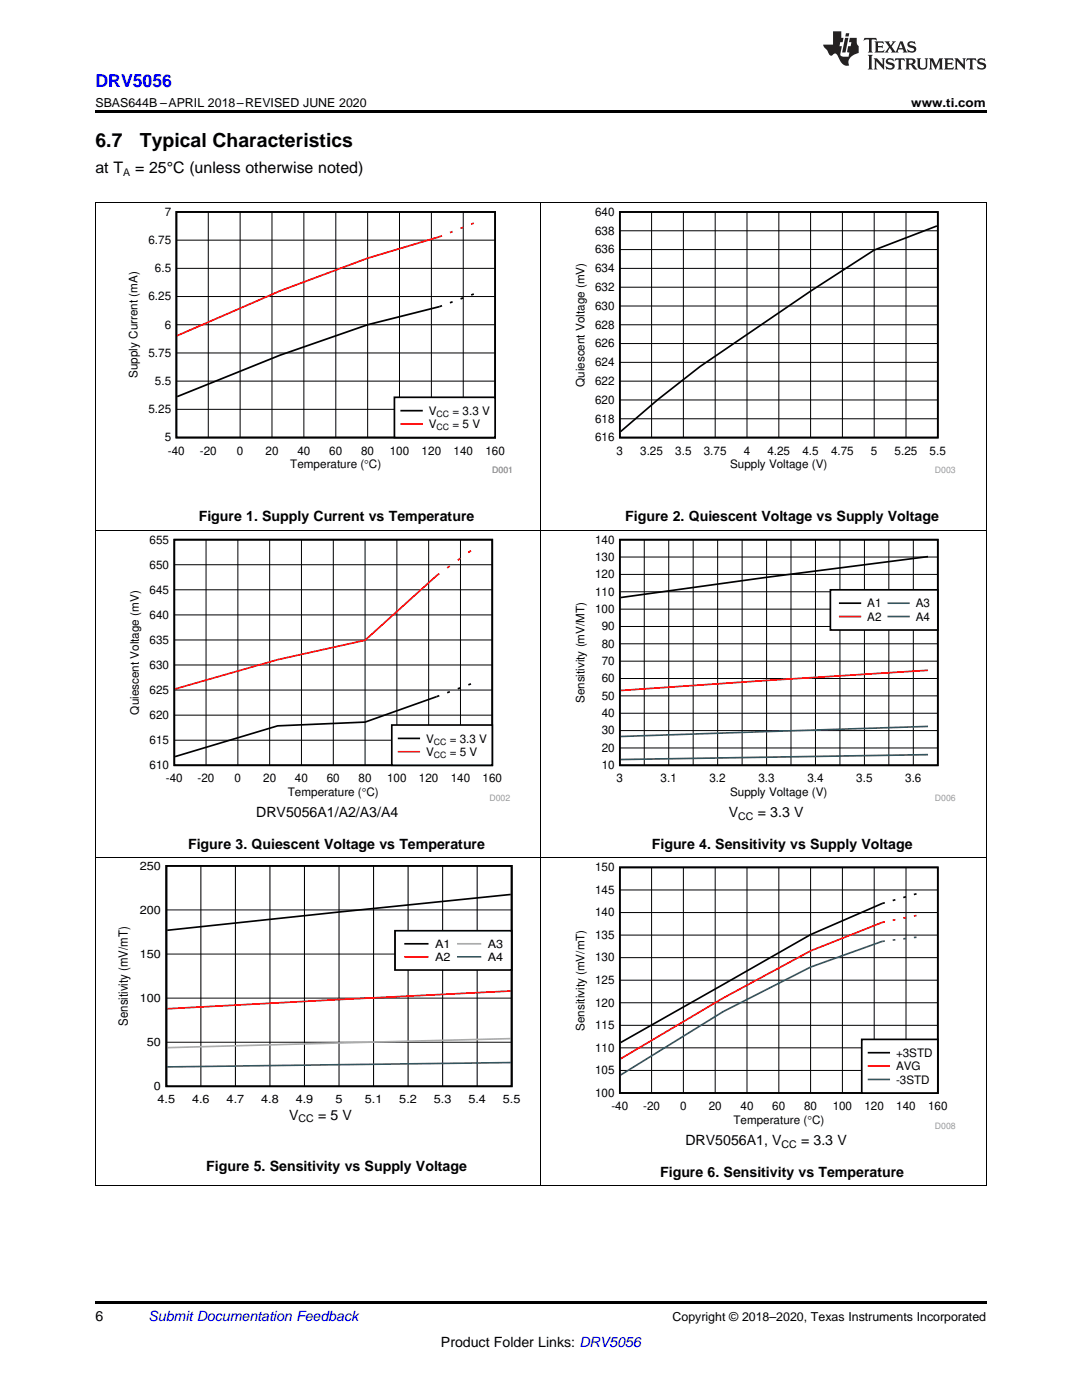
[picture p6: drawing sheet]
<svg xmlns="http://www.w3.org/2000/svg" width="216mm" height="279mm" viewBox="0 0 216 279" stroke-linecap="round" stroke-linejoin="round" font-family="sans-serif">
<path d="M19 236.6h.2zM196.7 236.6h.1zM19 259.7h177.8v.5h-177.8z" fill="#000"/>
<path d="M19.1 171.2v65.4M107.9 171.2v65.4M196.8 171.2v65.4M19 236.6h177.8" fill="none" stroke="#000" stroke-width=".2"/>
<path d="M114.3 172.2h76.4v53.1h-76.4z" fill-rule="evenodd" fill="#fff"/>
<path d="M123.7 173.1h63.4v45h-63.4zM178.7 179.6l-.6 .1M180.8 179l-.6 .1M182.9 178.4l-.5 .1M176.6 180.2l-14.9 6.3-37.9 21.6" fill="none" stroke="#000" stroke-width=".34"/>
<g fill="none" stroke="#000" stroke-width=".2">
<path d="M123.7 177.6h63.4M130 173.1v45M136.4 173.1v45M142.7 173.1v45M149.1 173.1v45M155.4 173.1v45M161.7 173.1v45M168.1 173.1v45M174.4 173.1v45M180.8 173.1v45M123.7 195.6h63.4M123.7 191.1h63.4"/>
<path d="M123.7 186.6h63.4M123.7 182.1h63.4M123.7 213.6h63.4M123.7 209.1h63.4M123.7 204.6h63.4M123.7 200.1h63.4"/>
</g>
<path d="M176.6 184l-14.9 5.8-17.4 9.4-20.5 12.1M178.7 183.6l-.6 .1M180.8 183.1l-.6 .1M182.9 182.7l-.5 .1" fill="none" stroke="#f00" stroke-width=".34"/>
<path d="M176.6 187.8l-.6 .1-14.3 5.1-17.4 8.9-20.5 12.6M178.7 187.6h-.6M180.8 187.3l-.6 .1M182.9 187l-.5 .1" fill="none" stroke="#295c75" stroke-width=".34"/>
<path d="M171.9 207.4h15.2v10.7h-15.2z" fill-rule="evenodd" fill="#fff"/>
<path d="M171.9 207.4h15.2v10.7h-15.2zM173.3 210.1h4.1" fill="none" stroke="#000" stroke-width=".34"/>
<path d="M173.3 212.8h4.1" fill="none" stroke="#f00" stroke-width=".34"/>
<path d="M173.3 215.4h4.1" fill="none" stroke="#295c75" stroke-width=".34"/>
<path d="M33.2 172.8h68.9v44h-68.9zM101.9 178.5l-68.5 7.2" fill="none" stroke="#000" stroke-width=".35"/>
<g fill="none" stroke="#000" stroke-width=".2">
<path d="M40.1 172.8v44M47 172.8v44M53.9 172.8v44M60.8 172.8v44M67.7 172.8v44M74.5 172.8v44M81.4 172.8v44M88.3 172.8v44M95.2 172.8v44M33.2 199.2h68.9M33.2 190.4h68.9M33.2 181.6h68.9"/>
<path d="M33.2 208h68.9"/>
</g>
<path d="M101.9 197.8l-68.5 3.5" fill="none" stroke="#f00" stroke-width=".35"/>
<path d="M101.9 207.3l-68.5 1.8" fill="none" stroke="#aaa" stroke-width=".35"/>
<path d="M101.9 212.1l-68.5 .8" fill="none" stroke="#295c75" stroke-width=".35"/>
<path d="M78.8 185.7h23.3v7.9h-23.3z" fill-rule="evenodd" fill="#fff"/>
<path d="M78.8 185.7h23.3v7.9h-23.3zM80.9 188.4h4.4" fill="none" stroke="#000" stroke-width=".35"/>
<path d="M80.9 191h4.4" fill="none" stroke="#f00" stroke-width=".35"/>
<path d="M91.4 188.4h4.4" fill="none" stroke="#aaa" stroke-width=".35"/>
<path d="M91.4 191h4.4" fill="none" stroke="#295c75" stroke-width=".35"/>
<path d="M19.1 105.8v65.4M107.9 105.8v65.4M196.8 105.8v65.4M19 171.2h177.8" fill="none" stroke="#000" stroke-width=".2"/>
<path d="M25.4 106.8h76.4v53.1h-76.4z" fill-rule="evenodd" fill="#fff"/>
<path d="M34.8 107.7h63.4v45h-63.4zM87.7 138.8l-14.9 5.3-17.4 .8-20.5 6.1M89.8 138l-.6 .2M91.9 137.3l-.6 .2M94 136.5l-.5 .2" fill="none" stroke="#000" stroke-width=".34"/>
<g fill="none" stroke="#000" stroke-width=".2">
<path d="M34.8 117.7h63.4M34.8 112.7h63.4M41.1 107.7v45M47.5 107.7v45M53.8 107.7v45M60.2 107.7v45M66.5 107.7v45M72.8 107.7v45M79.2 107.7v45M85.5 107.7v45M91.9 107.7v45M34.8 137.7h63.4"/>
<path d="M34.8 132.7h63.4M34.8 127.7h63.4M34.8 122.7h63.4M34.8 147.7h63.4M34.8 142.7h63.4"/>
</g>
<path d="M87.7 114.5l-14.9 13.3-17.4 3.9-20.5 5.8M89.8 113l-.6 .3M91.9 111.4l-.6 .4M94 109.9l-.5 .4" fill="none" stroke="#f00" stroke-width=".34"/>
<path d="M78.2 144.7h20v8h-20z" fill-rule="evenodd" fill="#fff"/>
<path d="M78.2 144.7h20v8h-20zM79.5 147.4h4.2" fill="none" stroke="#000" stroke-width=".34"/>
<path d="M79.5 150h4.2" fill="none" stroke="#f00" stroke-width=".34"/>
<path d="M114.3 106.8h76.4v53.1h-76.4z" fill-rule="evenodd" fill="#fff"/>
<path d="M123.7 107.7h63.4v45h-63.4zM185.2 111.1l-32.2 4.1-29.2 4.1" fill="none" stroke="#000" stroke-width=".34"/>
<g fill="none" stroke="#000" stroke-width=".2">
<path d="M123.7 118.1h63.4M123.7 114.6h63.4M123.7 111.2h63.4M128.6 107.7v45M133.4 107.7v45M138.3 107.7v45M143.2 107.7v45M148.1 107.7v45M153 107.7v45M157.8 107.7v45M162.7 107.7v45M167.6 107.7v45"/>
<path d="M172.5 107.7v45M177.4 107.7v45M182.2 107.7v45M123.7 138.9h63.4M123.7 135.4h63.4M123.7 132h63.4M123.7 128.5h63.4M123.7 125h63.4M123.7 121.6h63.4M123.7 149.3h63.4M123.7 145.8h63.4M123.7 142.3h63.4"/>
</g>
<path d="M185.2 133.8l-61.4 4" fill="none" stroke="#f00" stroke-width=".34"/>
<path d="M185.2 145l-61.4 2" fill="none" stroke="#295c75" stroke-width=".34"/>
<path d="M185.2 150.6l-61.4 1" fill="none" stroke="#286b49" stroke-width=".34"/>
<path d="M165.7 117.7h21.4v8h-21.4z" fill-rule="evenodd" fill="#fff"/>
<path d="M165.7 117.7h21.4v8h-21.4zM167.6 120.4h4.1" fill="none" stroke="#000" stroke-width=".34"/>
<path d="M167.6 123h4.1" fill="none" stroke="#f00" stroke-width=".34"/>
<path d="M177.3 120.4h4.1" fill="none" stroke="#295c75" stroke-width=".34"/>
<path d="M177.3 123h4.1" fill="none" stroke="#286b49" stroke-width=".34"/>
<path d="M19.1 40.4v65.4M107.9 40.4v65.4M196.8 40.4v65.4M19 105.8h177.8" fill="none" stroke="#000" stroke-width=".2"/>
<path d="M25.2 41.3h76.9v53.2h-76.9z" fill-rule="evenodd" fill="#fff"/>
<path d="M35.2 42.3h63.6v45h-63.6zM92.4 59.5l-.5 .1M94.5 58.7l-.5 .2M88.2 61l-14.8 3.8-17.5 6.1-20.5 8.3M90.3 60.2l-.5 .2" fill="none" stroke="#000" stroke-width=".34"/>
<g fill="none" stroke="#000" stroke-width=".2">
<path d="M35.2 59.2h63.6M35.2 53.6h63.6M35.2 47.9h63.6M41.6 42.3v45M47.9 42.3v45M54.3 42.3v45M60.6 42.3v45M67 42.3v45M73.4 42.3v45M79.7 42.3v45M86.1 42.3v45M92.4 42.3v45"/>
<path d="M35.2 76.1h63.6M35.2 70.4h63.6M35.2 64.8h63.6M35.2 81.7h63.6"/>
</g>
<path d="M88.2 47l-14.8 4.5-17.5 6.6-20.5 8.9M90.3 46.2l-.5 .2M92.4 45.4l-.5 .2M94.5 44.5l-.5 .2" fill="none" stroke="#f00" stroke-width=".34"/>
<path d="M78.7 79.3h20.1v8h-20.1z" fill-rule="evenodd" fill="#fff"/>
<path d="M78.7 79.3h20.1v8h-20.1zM80.1 82h4.1" fill="none" stroke="#000" stroke-width=".34"/>
<path d="M80.1 84.6h4.1" fill="none" stroke="#f00" stroke-width=".34"/>
<path d="M114.3 41.3h76.4v53.2h-76.4z" fill-rule="evenodd" fill="#fff"/>
<path d="M123.7 42.3h63.4v45h-63.4zM187 45.1l-12.6 4.8-12.7 8.2-22 15.1-8.4 6.5-7.5 6.4" fill="none" stroke="#000" stroke-width=".34"/>
<g fill="none" stroke="#000" stroke-width=".2">
<path d="M19 40.4h177.8M123.7 57.3h63.4M123.7 53.6h63.4M123.7 49.8h63.4M123.7 46.1h63.4M130 42.3v45M136.4 42.3v45M142.7 42.3v45M149.1 42.3v45M155.4 42.3v45M161.7 42.3v45M168.1 42.3v45"/>
<path d="M174.4 42.3v45M180.8 42.3v45M123.7 79.8h63.4M123.7 76.1h63.4M123.7 72.3h63.4M123.7 68.6h63.4M123.7 64.8h63.4M123.7 61.1h63.4M123.7 83.6h63.4"/>
</g>
<path d="M19 22h177.8v.5h-177.8z" fill="#000"/>
<g fill="#231f20">
<path d="M172.5 7.6l-.1 .5 .4-.2h.6v.1v2.1l-.2 .4h.9l-.2-.4v-2.1l.1-.1h.5l.5 .2-.2-.5zM174.5 8.3l.2 .3v1.5l-.2 .4h1.8l.2-.6a1.04 1.04 0 0 1-1.3 .2v-.7h.6l.3 .2v-.6l-.3 .2h-.6v-.6l.8-.1 .4 .3-.2-.5zM176.5 8.3l.9 1.1-.9 1.1h.8l-.2-.2 .4-.7 .5 .7-.2 .2h1.5l-.2-.2 .2-.4h.9l.1 .4-.2 .2h1l-.3-.3-.7-1.9h-.5l-.9 2-.8-1 .9-1h-.8l.1 .3-.4 .5-.3-.6 .1-.2zM179.7 8.6l.4 1h-.7zM181.3 8.4a.63 .63 0 0 0-.2 .7 .63 .63 0 0 0 .6 .4l.6 .2 .1 .2a.75 .75 0 0 1-.7 .4 .75 .75 0 0 1-.6-.5l.1 .7 .1-.1a1.11 1.11 0 0 0 1.5-.6 1.13 1.13 0 0 0-1.2-.8l-.1-.4a1.04 1.04 0 0 1 1.2 .2l-.2-.5-.2 .1-.4-.2zM173.2 10.9l.2 .4v2.2l-.2 .4h1l-.3-.4v-2.2l.3-.4zM174.3 11.6l.3 .4v1.5l-.3 .4h.8l-.2-.4v-1.3l1.5 1.7v-1.9l.2-.4h-.7l.2 .4v.9l-1.1-1.3zM177 11.8a.62 .62 0 0 0-.2 .7 .62 .62 0 0 0 .6 .4l.6 .1 .1 .3a.76 .76 0 0 1-.7 .3 .76 .76 0 0 1-.7-.4l.2 .7 .1-.1a1.11 1.11 0 0 0 1.5-.6 1.13 1.13 0 0 0-1.2-.8l-.1-.4a1.04 1.04 0 0 1 1.2 .2l-.2-.6-.2 .1-.5-.1zM178.7 11.6l-.2 .6a.61 .61 0 0 1 .8-.3v1.6l-.2 .4h.9l-.2-.4v-1.6a.63 .63 0 0 1 .7 .3l-.1-.6zM180.6 11.6l.3 .4v1.5l-.3 .4h1l-.2-.2-.1-.8 .6 .2a.76 .76 0 0 0 1.2 .7l-1-1a.58 .58 0 0 0 .6-.5 .58 .58 0 0 0-.5-.6zM181.4 11.9h.1a.45 .45 0 0 1 .5 .1 .45 .45 0 0 1 .1 .5l-.8 .2zM182.9 11.6l.2 .2a2.17 2.17 0 0 0 .3 1.9 .99 .99 0 0 0 1.6-.6v-1.1l.2-.4h-.7l.2 .2a1.92 1.92 0 0 1-.2 1.8 .6 .6 0 0 1-.9-.5v-1.1l.2-.4zM185.4 11.6l.2 .4v1.5l-.2 .4h.7l-.2-.4v-1.4l.8 1.8 .8-1.8v1.4l-.2 .4h.9l-.2-.4v-1.5l.2-.4h-.8l-.6 1.5-.6-1.5zM188.4 11.6l.2 .4v1.5l-.2 .4h1.8l.1-.6a1.04 1.04 0 0 1-1.2 .1v-.6h.5l.4 .2v-.6l-.4 .2h-.5v-.7h.8l.3 .3-.1-.6zM190.5 11.6l.2 .4v1.5l-.2 .4h.7l-.2-.4v-1.3l1.5 1.7v-1.9l.2-.4h-.7l.2 .4v.9l-1.1-1.3zM192.9 11.6l-.1 .6a.61 .61 0 0 1 .7-.3l.1 1.6-.3 .4h1l-.3-.4 .1-1.6a.63 .63 0 0 1 .7 .3l-.1-.6zM195.2 11.8a.62 .62 0 0 0-.2 .7 .62 .62 0 0 0 .6 .4l.6 .1 .1 .3a.76 .76 0 0 1-.7 .3 .76 .76 0 0 1-.6-.4l.1 .7 .1-.1a1.11 1.11 0 0 0 1.6-.6 1.13 1.13 0 0 0-1.3-.8l-.1-.4a1.04 1.04 0 0 1 1.2 .2l-.1-.6-.2 .1-.5-.1z"/>
<path d="M166.2 6.3v2.6h-1.9v.4l.8 .9a.91 .91 0 0 0 1 .8 .56 .56 0 0 1 .5-.3 .56 .56 0 0 1 .5 .3l.4 .8a1.53 1.53 0 0 0 1.9 1.2 1.54 1.54 0 0 1 1-2.1l.9-.3v-1.4a1.52 1.52 0 0 1-.4-1.6h-1.3l-.2 .8h.5l-.2 .8h-.5l-.1 1v.2l.4 .1-.2 .8a1.93 1.93 0 0 1-1.6-.3l.3-1.8h-.5l.2-.8h.4l.2-.8h-.4v-1.3zM168.6 7.6l-.6 2.9h.7l.6-2.9zM168.8 6.6l-.1 .7h.6l.2-.7z"/>
</g>
<g font-size="3.9">
<text x="19" y="29.3">6.7</text>
<text x="27.9" y="29.3">Typical Characteristics</text>
</g>
<text font-size="3.5" fill="#00f" x="19" y="17.3">DRV5056</text>
<g font-size="3.2">
<text x="19" y="34.4">at T</text>
<text x="27" y="34.4">= 25°C (unless otherwise noted)</text>
</g>
<g font-size="2.8">
<text x="39.7" y="104.1">Figure 1. Supply Current vs Temperature</text>
<text x="124.8" y="104.1">Figure 2. Quiescent Voltage vs Supply Voltage</text>
<text x="51.1" y="163.1">DRV5056A1/A2/A3/A4</text>
<text x="145.5" y="163.1">V</text>
<text x="151.2" y="163.1">= 3.3 V</text>
<text x="37.5" y="169.5">Figure 3. Quiescent Voltage vs Temperature</text>
<text x="130.1" y="169.5">Figure 4. Sensitivity vs Supply Voltage</text>
<text x="57.7" y="223.4">V</text>
<text x="63.5" y="223.4">= 5 V</text>
<text x="41.2" y="233.8">Figure 5. Sensitivity vs Supply Voltage</text>
<text x="136.8" y="228.5">DRV5056A1, V</text>
<text x="159.8" y="228.5">= 3.3 V</text>
<text x="131.7" y="234.9">Figure 6. Sensitivity vs Temperature</text>
<text x="19" y="263.6">6</text>
<text x="88" y="268.9">Product Folder Links: DRV5056</text>
</g>
<text font-size="2.8" fill="#0000c8" x="29.6" y="263.6">Submit Documentation Feedback</text>
<g font-size="2.5">
<text x="19" y="21.4">SBAS644B –APRIL 2018–REVISED JUNE 2020</text>
<text x="181.8" y="21.4">www.ti.com</text>
<text x="25.5" y="204.7" transform="rotate(-90 25.5 204.7)">Sensitivity (mV/mT)</text>
<text x="134.2" y="263.6">Copyright © 2018–2020, Texas Instruments Incorporated</text>
</g>
<g font-size="2.3">
<text x="32.9" y="43.1">7</text>
<text x="118.8" y="46.8">638</text>
<text x="118.8" y="43.1">640</text>
<text x="29.6" y="48.7">6.75</text>
<text x="118.8" y="50.6">636</text>
<text x="29.6" y="59.9">6.25</text>
<text x="30.9" y="54.3">6.5</text>
<text x="118.8" y="58.1">632</text>
<text x="118.8" y="54.3">634</text>
<text x="32.9" y="65.6">6</text>
<text x="118.8" y="65.6">628</text>
<text x="118.8" y="61.8">630</text>
<text x="29.6" y="71.2">5.75</text>
<text x="118.8" y="69.3">626</text>
<text x="27.5" y="75.4" transform="rotate(-90 27.5 75.4)">Supply Current (mA)</text>
<text x="30.9" y="76.8">5.5</text>
<text x="116.6" y="77.2" transform="rotate(-90 116.6 77.2)">Quiescent Voltage (mV)</text>
<text x="118.8" y="76.8">622</text>
<text x="118.8" y="73.1">624</text>
<text x="29.6" y="82.5">5.25</text>
<text x="85.6" y="82.8">V</text>
<text x="90.3" y="82.8">= 3.3 V</text>
<text x="118.8" y="80.6">620</text>
<text x="32.9" y="88.1">5</text>
<text x="85.6" y="85.5">V</text>
<text x="90.3" y="85.5">= 5 V</text>
<text x="118.8" y="88.1">616</text>
<text x="118.8" y="84.3">618</text>
<text x="33.5" y="90.7">-40</text>
<text x="39.9" y="90.7">-20</text>
<text x="47.3" y="90.7">0</text>
<text x="53" y="90.7">20</text>
<text x="57.9" y="93.4">Temperature (qC)</text>
<text x="59.3" y="90.7">40</text>
<text x="65.7" y="90.7">60</text>
<text x="72.1" y="90.7">80</text>
<text x="77.8" y="90.7">100</text>
<text x="84.1" y="90.7">120</text>
<text x="90.5" y="90.7">140</text>
<text x="96.9" y="90.7">160</text>
<text x="123" y="90.8">3</text>
<text x="127.7" y="90.8">3.25</text>
<text x="134.7" y="90.8">3.5</text>
<text x="140.4" y="90.8">3.75</text>
<text x="145.7" y="93.4">Supply Voltage (V)</text>
<text x="148.4" y="90.8">4</text>
<text x="153.1" y="90.8">4.25</text>
<text x="160.1" y="90.8">4.5</text>
<text x="165.8" y="90.8">4.75</text>
<text x="173.8" y="90.8">5</text>
<text x="178.5" y="90.8">5.25</text>
<text x="185.5" y="90.8">5.5</text>
<text x="29.9" y="113.5">650</text>
<text x="29.9" y="108.5">655</text>
<text x="118.8" y="111.9">130</text>
<text x="118.8" y="108.5">140</text>
<text x="29.9" y="118.5">645</text>
<text x="118.8" y="118.9">110</text>
<text x="118.8" y="115.4">120</text>
<text x="29.9" y="123.5">640</text>
<text x="118.8" y="122.3">100</text>
<text x="120.1" y="125.8">90</text>
<text x="173" y="121.2">A1</text>
<text x="173" y="123.9">A2</text>
<text x="182.7" y="121.2">A3</text>
<text x="182.7" y="123.9">A4</text>
<text x="29.9" y="128.5">635</text>
<text x="120.1" y="129.2">80</text>
<text x="29.9" y="133.5">630</text>
<text x="120.1" y="136.2">60</text>
<text x="120.1" y="132.7">70</text>
<text x="27.7" y="142.6" transform="rotate(-90 27.7 142.6)">Quiescent Voltage (mV)</text>
<text x="29.9" y="143.5">620</text>
<text x="29.9" y="138.5">625</text>
<text x="116.6" y="140.3" transform="rotate(-90 116.6 140.3)">Sensitivity (mV/MT)</text>
<text x="120.1" y="143.1">40</text>
<text x="120.1" y="139.6">50</text>
<text x="29.9" y="148.5">615</text>
<text x="85" y="148.2">V</text>
<text x="89.7" y="148.2">= 3.3 V</text>
<text x="120.1" y="146.6">30</text>
<text x="29.9" y="153.5">610</text>
<text x="85" y="150.9">V</text>
<text x="89.7" y="150.9">= 5 V</text>
<text x="120.1" y="150">20</text>
<text x="120.1" y="153.5">10</text>
<text x="33.1" y="156.2">-40</text>
<text x="39.4" y="156.2">-20</text>
<text x="46.8" y="156.2">0</text>
<text x="52.5" y="156.2">20</text>
<text x="57.4" y="158.8">Temperature (qC)</text>
<text x="58.9" y="156.2">40</text>
<text x="65.2" y="156.2">60</text>
<text x="71.6" y="156.2">80</text>
<text x="77.2" y="156.2">100</text>
<text x="83.6" y="156.2">120</text>
<text x="89.9" y="156.2">140</text>
<text x="96.3" y="156.2">160</text>
<text x="123" y="156.2">3</text>
<text x="131.8" y="156.2">3.1</text>
<text x="141.6" y="156.2">3.2</text>
<text x="145.7" y="158.8">Supply Voltage (V)</text>
<text x="151.3" y="156.2">3.3</text>
<text x="161.1" y="156.2">3.4</text>
<text x="170.9" y="156.2">3.5</text>
<text x="180.6" y="156.2">3.6</text>
<text x="27.9" y="173.6">250</text>
<text x="118.8" y="173.9">150</text>
<text x="118.8" y="178.4">145</text>
<text x="27.9" y="182.3">200</text>
<text x="118.8" y="182.9">140</text>
<text x="27.9" y="191.2">150</text>
<text x="86.8" y="189.2">A1</text>
<text x="86.8" y="191.8">A2</text>
<text x="97.3" y="189.2">A3</text>
<text x="97.3" y="191.8">A4</text>
<text x="118.8" y="191.9">130</text>
<text x="118.8" y="187.4">135</text>
<text x="118.8" y="196.4">125</text>
<text x="27.9" y="199.9">100</text>
<text x="118.8" y="200.9">120</text>
<text x="29.3" y="208.8">50</text>
<text x="116.6" y="205.7" transform="rotate(-90 116.6 205.7)">Sensitivity (mV/mT)</text>
<text x="118.8" y="209.9">110</text>
<text x="118.8" y="205.4">115</text>
<text x="118.8" y="214.4">105</text>
<text x="178.8" y="210.9">+3STD</text>
<text x="178.8" y="213.6">AVG</text>
<text x="30.7" y="217.5">0</text>
<text x="31.4" y="220.2">4.5</text>
<text x="38.3" y="220.2">4.6</text>
<text x="45.2" y="220.2">4.7</text>
<text x="52.1" y="220.2">4.8</text>
<text x="59" y="220.2">4.9</text>
<text x="67" y="220.2">5</text>
<text x="72.8" y="220.2">5.1</text>
<text x="79.7" y="220.2">5.2</text>
<text x="86.6" y="220.2">5.3</text>
<text x="93.5" y="220.2">5.4</text>
<text x="100.4" y="220.2">5.5</text>
<text x="118.8" y="218.9">100</text>
<text x="122" y="221.6">-40</text>
<text x="128.3" y="221.6">-20</text>
<text x="135.7" y="221.6">0</text>
<text x="141.4" y="221.6">20</text>
<text x="147.8" y="221.6">40</text>
<text x="154.1" y="221.6">60</text>
<text x="160.5" y="221.6">80</text>
<text x="166.1" y="221.6">100</text>
<text x="172.5" y="221.6">120</text>
<text x="178.8" y="216.3">-3STD</text>
<text x="178.8" y="221.6">140</text>
<text x="185.2" y="221.6">160</text>
<text x="146.3" y="224.2">Temperature (qC)</text>
</g>
<g font-size="2.1">
<text x="24.6" y="35.1">A</text>
<text x="147.3" y="163.7">CC</text>
<text x="59.6" y="224">CC</text>
<text x="156" y="229.1">CC</text>
</g>
<g font-size="1.7">
<text x="87.1" y="83.2">CC</text>
<text x="87.1" y="85.9">CC</text>
<text x="86.6" y="148.6">CC</text>
<text x="86.6" y="151.3">CC</text>
</g>
<g font-size="1.7" fill="#999">
<text x="98.2" y="94.4">D001</text>
<text x="186.5" y="94.4">D003</text>
<text x="97.6" y="159.8">D002</text>
<text x="186.5" y="159.8">D006</text>
<text x="186.5" y="225.2">D008</text>
</g>
</svg>
